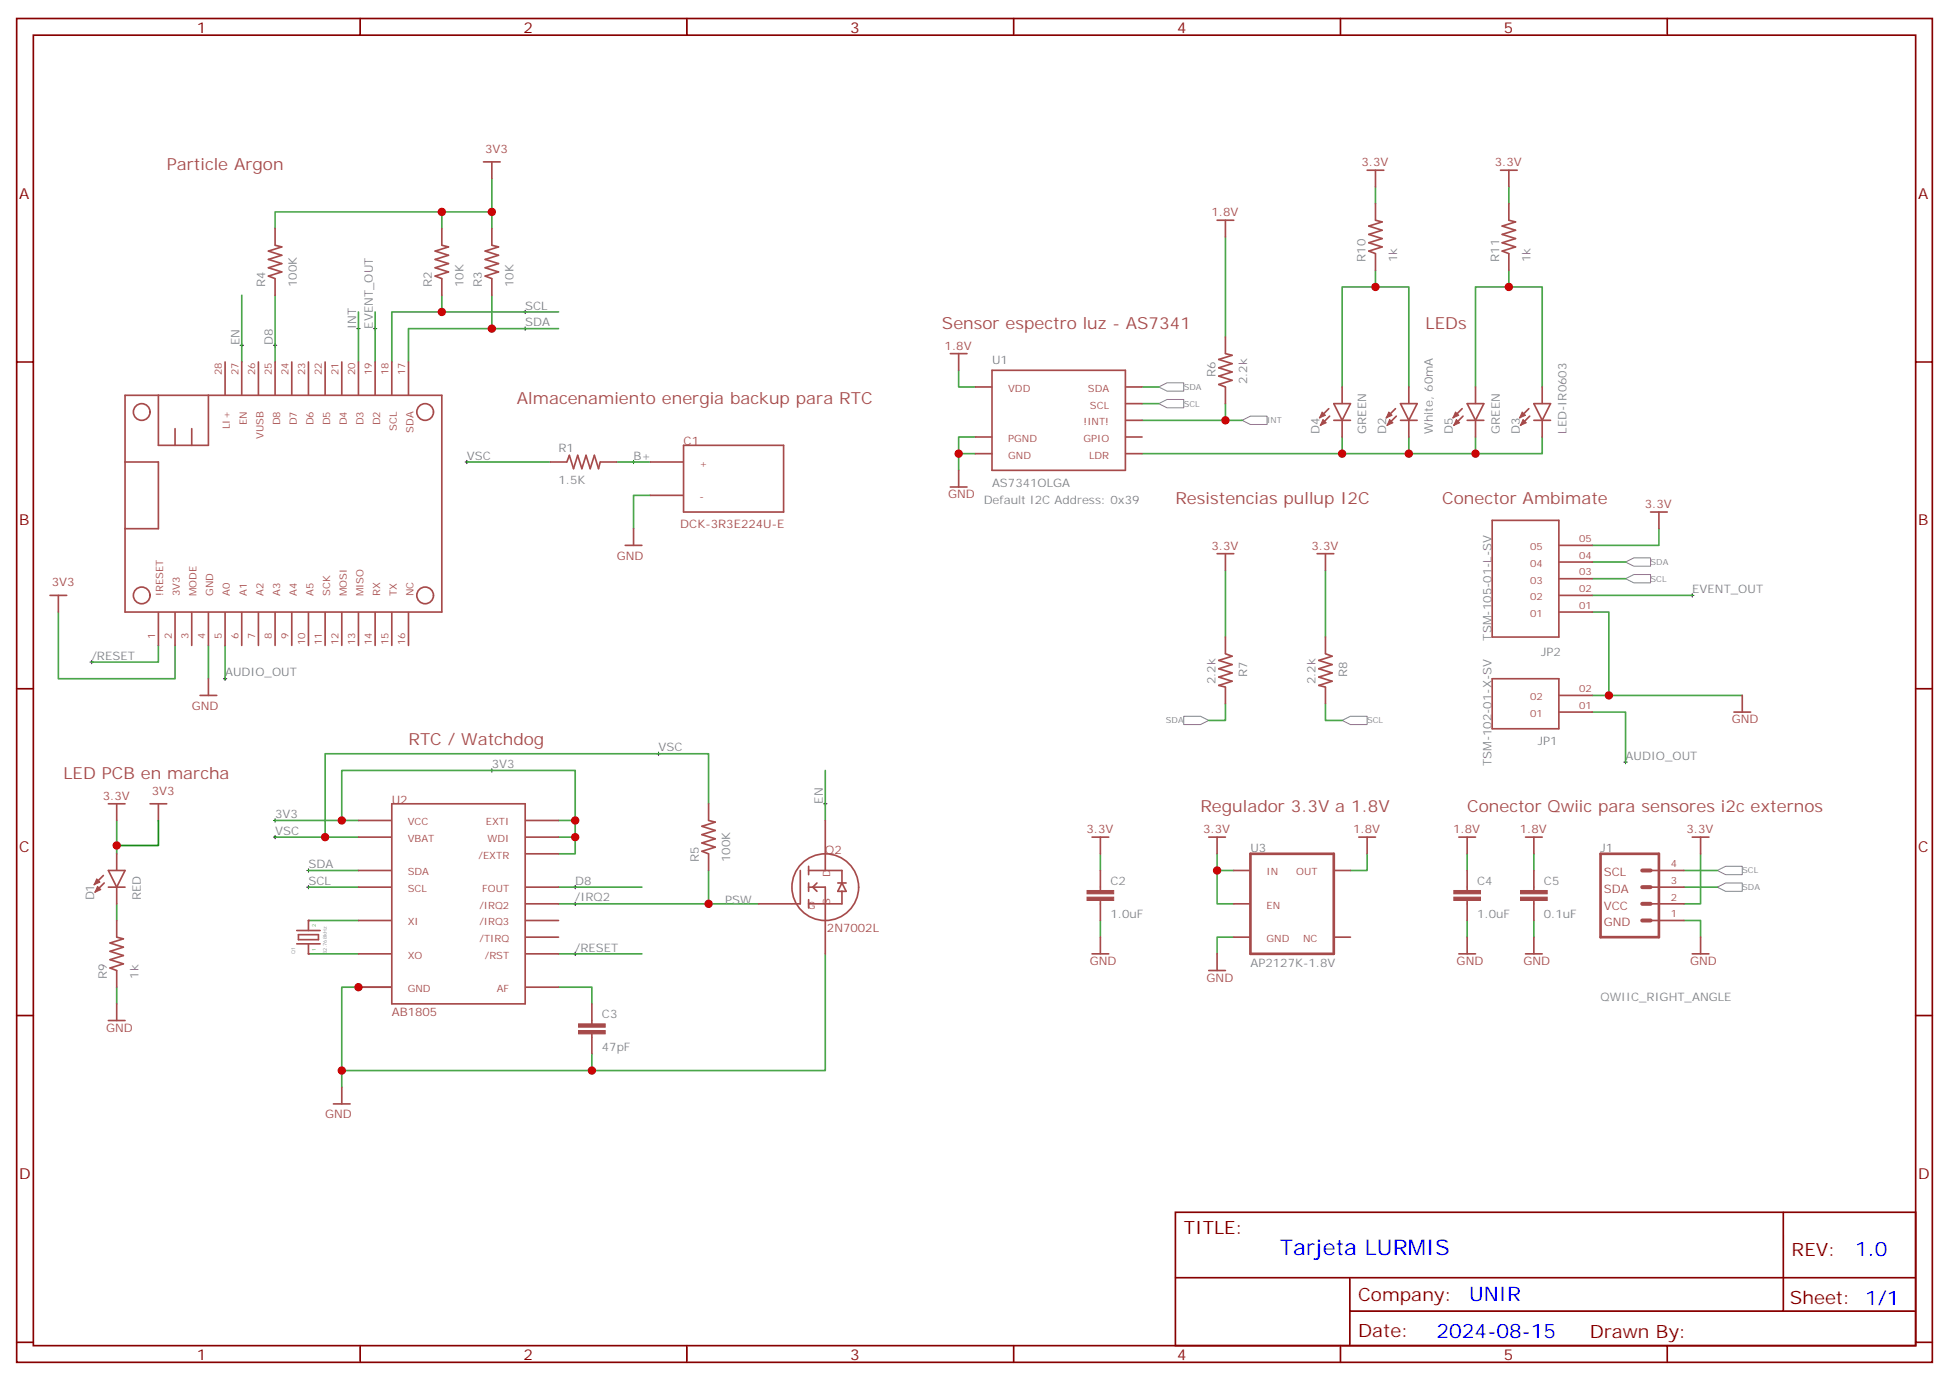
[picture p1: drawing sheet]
<svg xmlns="http://www.w3.org/2000/svg" width="412mm" height="292mm" viewBox="0 0 412 292" stroke-linecap="round" stroke-linejoin="round" font-family="sans-serif">
<g fill="none" stroke="#870000" stroke-width=".35">
<path d="M3.5 3.9h405.4v284.4h-405.4zM7.1 7.4h398.2v277.3h-398.2zM76.2 3.9v3.5M145.3 3.9v3.5M214.5 3.9v3.5M283.6 3.9v3.5M352.8 3.9v3.5M3.5 76.6h3.6M405.3 76.6h3.6M3.5 145.7h3.6M405.3 145.7h3.6M3.5 214.9h3.6"/>
<path d="M405.3 214.9h3.6M248.7 256.5h156.6v28.2h-156.6zM377.3 256.5v20.9M248.7 270.4h156.5M285.6 277.4h119.6M285.6 270.4v14.1M3.5 284h3.6M76.2 284.7v3.6M145.3 284.7v3.6M214.5 284.7v3.6M283.6 284.7v3.6M352.8 284.7v3.6"/>
<path d="M405.3 284h3.6"/>
</g>
<path d="M262.8 88.9l1.8-.8h3.5v1.7h-3.5z" fill="#fff" stroke="#828282" stroke-width=".21"/>
<g fill="none" stroke="#000" stroke-width=".21">
<path d="M50.8 73.1h.7M51.2 72.7v.7M75.5 69.5h.7M75.8 69.2v.7M79 69.5h.7M79.4 69.2v.7M19.4 139.7v.7M357.7 126h.7M358.1 125.6v.7M19 140.1h.8M47.3 143.6h.7M47.6 143.3v.7"/>
<path d="M57.9 173.6h.7M58.2 173.2v.8M103.7 163h.7M104.1 162.7v.7M174.3 170.1h.7M174.6 169.7v.7M343.6 161.3h.7M344 160.9v.7M121.4 191.2h.7M121.7 190.9v.7M121.4 201.8h.7M121.7 201.5v.7"/>
</g>
<g fill="none" stroke="#4aa64a" stroke-width=".35">
<path d="M104.1 37.8v7M291 39.5v3.6M319.3 39.5v3.6M93.5 44.8h-35.3v3.6M93.5 48.4v-3.6h10.6v3.6M259.3 50.1v21.2M291 57.2v3.5M319.3 57.2v3.5h7v21.2M51.2 62.5v14.1M75.8 66v10.6M79.4 66v10.6M202.8 78.4v3.5h3.6"/>
<path d="M319.3 60.7h-7.1v21.2M241.7 96h42.3M259.3 85.4v3.5h-17.6M259.3 88.9h3.5M284 81.9v-21.2h14.1v21.2M284 92.5v3.5h14.1v-3.5M312.2 92.5v3.5h-14.1M326.3 92.5v3.5h-14.1M351 111.9v3.5h-14.1M12.3 129.5v14.1h24.7v-7M33.5 136.6v3.5h-14.1M47.6 136.6v7"/>
<path d="M259.3 120.7v14.1M280.5 120.7v14.1M336.9 126h21.2M336.9 150.7h7.1v10.6M24.7 173.6v7.1M58.2 173.6h14.1M75.8 173.6h-3.5v-10.6h49.4v10.6M118.2 173.6h3.5v3.5M118.2 177.1h3.5v3.6h-3.5M174.6 163v10.6M24.7 191.2v3.6M65.3 194.8h10.5"/>
<path d="M118.2 191.2h42.3M149.9 184.2v7M232.8 180.7v3.5M257.5 180.7v3.5M261.1 184.2h-3.6v7h3.6M289.3 180.7v3.5h-3.5M310.4 180.7v3.5M324.6 180.7v3.5M359.8 180.7v10.5h-3.5M65.3 201.8h10.5M118.2 208.9h7v3.5M118.2 201.8h17.6"/>
</g>
<g fill="#fff" stroke="#828282" stroke-width=".21">
<path d="M344 118.9l1.7-.9h3.5v1.8h-3.5z"/>
<path d="M363.4 187.7l1.7-.9h3.6v1.8h-3.6z"/>
<path d="M250.5 151.6h3.5l1.8 .8-1.8 .9h-3.5z"/>
<path d="M245.2 81.9l1.7-.9h3.6v1.8h-3.6z"/>
</g>
<path d="M110.8 69.5h.7M111.1 69.2v.7M64.9 184.2h.7M65.3 183.8v.7" fill="none" stroke="#000" stroke-width=".21"/>
<path d="M104.1 62.5v7M118.2 69.5h-31.8v7.1M241.7 81.9h3.5M336.9 118.9h7.1M259.3 148.9v3.5h-3.5M65.3 184.2h10.5M356.3 187.7h7.1" fill="none" stroke="#4aa64a" stroke-width=".35"/>
<g fill="#fff" stroke="#828282" stroke-width=".21">
<path d="M344 122.4l1.7-.8h3.5v1.7h-3.5z"/>
<path d="M363.4 184.2l1.7-.9h3.6v1.8h-3.6z"/>
<path d="M284 152.4l1.8-.8h3.5v1.7h-3.5z"/>
<path d="M245.2 85.4l1.7-.9h3.6v1.8h-3.6z"/>
</g>
<g fill="none" stroke="#000" stroke-width=".21">
<path d="M57.9 73.1h.7M58.2 72.7v.7M110.8 66h.7M111.1 65.7v.7M98.4 97.8h.7M98.8 97.4v.7M133.7 97.8h.7M134.1 97.4v.7M139 159.5h.7M139.3 159.1v.7M57.9 177.1h.7M58.2 176.8v.7"/>
<path d="M64.9 187.7h.7M65.3 187.4v.7M121.4 187.7h.7M121.7 187.4v.7"/>
</g>
<g fill="none" stroke="#4aa64a" stroke-width=".35">
<path d="M58.2 62.5v14.1M93.5 62.5v3.5M118.2 66h-35.3v10.6M98.8 97.8h17.6M130.5 97.8h7.1M202.8 96v3.5M206.4 92.5h-3.6v3.5h3.6M241.7 85.4h3.5M137.6 104.8h-3.5v7.1M44.1 136.6v7M336.9 129.5h3.5v17.6h28.3M336.9 122.4h7.1"/>
<path d="M280.5 148.9v3.5h3.5M336.9 147.1h3.5M58.2 177.1h17.6M149.9 170.1v-10.6h-81.1v17.6M65.3 187.7h10.5M118.2 187.7h17.6M232.8 194.8v3.5M261.1 198.3h-3.6v3.5M310.4 194.8v3.5M324.6 194.8v3.5M356.3 194.8h3.5v3.5M356.3 184.2h7.1"/>
<path d="M24.7 208.9v3.5M75.8 208.9h-3.5v21.1M174.6 201.8v24.7h-49.4M125.2 223v3.5h-52.9"/>
</g>
<g fill="none" stroke="#a64a4a" stroke-width=".35">
<path d="M289.3 36h3.5M291 36v3.5M317.5 36h3.5M319.3 36v3.5M58.2 51.9l1.4 .3-2.8 .9 2.8 .9-2.8 .9 2.8 .9-2.8 .9 2.8 .8-2.8 .9 1.4 .5M58.2 48.4v3.4M58.2 59v3.5M257.5 46.6h3.6M259.3 46.6v3.5M291 43.1v3.4M291 53.7v3.5M291 46.6l1.5 .4-2.9 .8 2.9 .9-2.9 .9 2.9 .9-2.9 .9 2.9 .8-2.9 .9 1.4 .6"/>
<path d="M319.3 43.1v3.4M319.3 53.7v3.5M319.3 46.6l1.4 .4-2.8 .8 2.8 .9-2.8 .9 2.8 .9-2.8 .9 2.8 .8-2.8 .9 1.4 .6M201.1 74.8h3.5M202.8 74.8v3.6M209.9 78.4h28.2v21.1h-28.2zM259.3 71.3v3.5M259.3 74.8l1.4 .4-2.8 .9 2.8 .8-2.8 .9 2.8 .9-2.8 .9 2.8 .9-2.8 .9 1.4 .5M137.6 97.8h6.9M144.6 94.2h21.2v14.1h-21.2zM202.8 99.5v3.5M206.4 81.9h3.4"/>
<path d="M206.4 96h3.4M206.4 92.5h3.4M238.2 88.9h3.5M238.2 85.4h3.5M238.2 81.9h3.5M238.2 96h3.5M238.2 92.5h3.5M259.3 81.9v3.5M281.2 86.5l-2 1.9M281.3 88.1l-1.9 1.9M282.2 88.9h3.6M282.2 85.4h3.6l-1.8 3.5z"/>
<path d="M284 81.9v3.5M284 89v3.5M295.3 86.5l-2 1.9M295.5 88.1l-2 1.9M296.3 88.9h3.6M296.3 85.4h3.6l-1.8 3.5zM298.1 81.9v3.5M298.1 89v3.5M309.4 86.5l-2 1.9M309.6 88.1l-2 1.9M310.4 85.4h3.6l-1.8 3.5zM310.4 88.9h3.6"/>
<path d="M312.2 81.9v3.5M312.2 89v3.5M323.5 86.5l-1.9 1.9M323.7 88.1l-2 1.9M324.6 88.9h3.5M324.6 85.4h3.5l-1.8 3.5zM326.3 81.9v3.5M326.3 89v3.5M132.3 115.4h3.5M134.1 111.9v3.5M137.6 104.8h6.9M201.1 103h3.5"/>
<path d="M257.5 117.2h3.6M259.3 117.2v3.5M278.7 117.2h3.5M280.5 117.2v3.5M315.7 110.1h14.1v24.7h-14.1zM330 118.9h6.9M330 115.4h6.9M349.2 108.3h3.6M351 108.3v3.6M259.3 134.8v3.5M259.3 138.3l1.4 .6-2.8 .8 2.8 .9-2.8 .9 2.8 .9-2.8 .9 2.8 .8-2.8 .9 1.4 .4M280.5 134.8v3.5"/>
<path d="M280.5 138.3l1.4 .6-2.9 .8 2.9 .9-2.9 .9 2.9 .9-2.9 .9 2.9 .8-2.9 .9 1.5 .4M330 129.5h6.9M330 126h6.9M330 122.4h6.9M259.3 145.4v3.5M280.5 145.4v3.5M315.7 143.6h14.1v10.6h-14.1zM330 150.7h6.9M330 147.1h6.9M366.9 150.7h3.5M368.7 147.1v3.6M22.9 170.1h3.6"/>
<path d="M24.7 170.1v3.5M149.9 173.6l1.4 .4-2.8 .8 2.8 .9-2.8 .9 2.8 .9-2.8 .9 2.8 .8-2.8 .9 1.4 .6M149.9 170.1v3.4M174.6 173.6v6.9M231.1 177.1h3.5M232.8 177.1v3.6M255.8 177.1h3.5M257.5 177.1v3.6M287.5 177.1h3.5M289.3 177.1v3.6M308.7 177.1h3.5M310.4 177.1v3.6"/>
<path d="M322.8 177.1h3.5M324.6 177.1v3.6M358.1 177.1h3.5M359.8 177.1v3.6M21.9 185.2l-2 2M22 186.8l-1.9 2M22.9 187.7h3.6M22.9 184.2h3.6l-1.8 3.5zM24.7 180.7v3.4M24.7 187.8v3.4M24.7 194.8v3.4M24.7 198.3l1.4 .3-2.8 .9 2.8 .9-2.8 .9 2.8 .9-2.8 .9 2.8 .8-2.8 .9 1.4 .6"/>
<path d="M62.8 196.9h4.9M62.8 199.7h4.9M63.1 197.8h4.3v1h-4.3zM65.3 194.8v2.1M65.3 199.7v2.1M149.9 180.7v3.5M160.5 191.2h7M169.3 184.2v7h-1.7M171.1 187.7h3.5v7.1M171.1 184.2h7.1v2.6M171.1 183.3v1.8M171.1 186.8v1.8"/>
<path d="M171.1 190.4v1.7M172.9 186.8l-.9 .9 .9 .9M174.6 180.7v3.5M174.6 194.9v6.9M177.3 186.8h1.7M178.2 188.6v2.6h-7.1M178.2 186.8l.8 1.8h-1.7zM181.7 187.7a7.1 7.1 0 0 0-10.3-6.2 7.1 7.1 0 0 0-.9 12 7.1 7.1 0 0 0 11.1-4.7l.1-1.1M232.8 184.2v3.5M232.8 187.7v.7M232.8 190.5v.7M232.8 191.3v3.5"/>
<path d="M232.8 198.3v3.5M261.1 191.2h3.4M261.1 184.2h3.4M261.1 198.3h3.4M282.3 184.2h3.5M282.3 198.3h3.5M310.4 184.2v3.5M310.4 187.7v.7M310.4 190.5v.7M310.4 191.3v3.5M310.4 198.3v3.5M324.6 184.2v3.5"/>
<path d="M324.6 187.7v.7M324.6 190.5v.7M324.6 191.3v3.5M324.6 198.3v3.5M349.4 194.8h6.9M349.4 191.2h6.9M349.4 187.7h6.9M349.4 184.2h6.9M359.8 198.3v3.5M22.9 215.9h3.6M24.7 205.4v3.5M24.7 212.4v3.5"/>
<path d="M125.2 212.4v3.5M125.2 215.9v.7M125.2 218.8v.7M125.2 219.5v3.5M231.1 201.8h3.5M255.8 205.4h3.5M257.5 201.8v3.6M308.7 201.8h3.5M322.8 201.8h3.5M358.1 201.8h3.5"/>
</g>
<g fill="#a64a4a" stroke="#a64a4a" stroke-width=".21">
<path d="M308 87.2l.7 .7-1.3 .5z"/>
<path d="M308.2 88.8l.7 .7-1.3 .5z"/>
<path d="M279.8 87.2l.7 .7-1.3 .5z"/>
<path d="M279.9 88.8l.7 .7-1.2 .5z"/>
<path d="M322.1 87.2l.7 .7-1.2 .5z"/>
<path d="M322.3 88.8l.7 .7-1.3 .5z"/>
<path d="M293.9 87.2l.7 .7-1.3 .5z"/>
<path d="M294 88.8l.7 .7-1.2 .5z"/>
<path d="M20.5 185.9l.7 .8-1.3 .5z"/>
<path d="M20.6 187.5l.7 .7-1.2 .6z"/>
<path d="M307.6 189.8h5.7v.7h-5.7z"/>
<path d="M307.6 188.4h5.7v.7h-5.7z"/>
<path d="M230 189.8h5.7v.7h-5.7z"/>
<path d="M230 188.4h5.7v.7h-5.7z"/>
<path d="M321.7 189.8h5.7v.7h-5.7z"/>
<path d="M321.7 188.4h5.7v.7h-5.7z"/>
<path d="M122.4 218.1h5.7v.7h-5.7z"/>
<path d="M122.4 216.6h5.7v.7h-5.7z"/>
</g>
<path d="M264.6 180.7h17.6v21.1h-17.6zM338.7 180.7h12.3v17.6h-12.3z" fill="none" stroke="#a64a4a" stroke-width=".56"/>
<path d="M347.5 187.7h1.7M347.5 191.2h1.7M347.5 194.8h1.7M347.5 184.2h1.7" fill="none" stroke="#a64a4a" stroke-width=".85"/>
<g fill="#a64a4a">
<circle cx="65.3" cy="194.8" r=".18"/>
<circle cx="65.3" cy="201.8" r=".18"/>
</g>
<g fill="none" stroke="#a64a4a" stroke-width=".35">
<path d="M102.3 34.3h3.5M104.1 34.3v3.5M93.5 51.9l1.4 .3-2.8 .9 2.8 .9-2.8 .9 2.8 .9-2.8 .9 2.8 .8-2.8 .9 1.4 .5M93.5 48.4v3.4M93.5 59v3.5M104.1 48.4v3.4M104.1 59v3.5M104.1 51.9l1.4 .3-2.8 .9 2.8 .9-2.8 .9 2.8 .9-2.8 .9 2.8 .8-2.8 .9 1.4 .5M47.6 76.6v6.9M51.2 76.6v6.9M54.7 76.6v6.9M58.2 76.6v6.9"/>
<path d="M61.7 76.6v6.9M65.3 76.6v6.9M68.8 76.6v6.9M72.3 76.6v6.9M75.8 76.6v6.9M79.4 76.6v6.9M82.9 76.6v6.9M86.4 76.6v6.9M26.5 83.6h67v45.9h-67zM26.5 97.8h7v14.1h-7M33.5 83.6v10.6h10.6v-10.6M37 90.7v3.5"/>
<path d="M40.6 90.7v3.5M116.4 97.8h3.5M119.9 97.8l.6-1.5 .9 2.9 .8-2.9 .9 2.9 .9-2.9 .9 2.9 .9-2.9 .8 2.9 .4-1.4M127.1 97.8h3.4M10.6 126h3.5M12.3 126v3.5M31.7 126a1.76 1.76 0 0 0-2.5-1.6 1.76 1.76 0 0 0-.4 2.9 1.76 1.76 0 0 0 2.9-.8v-.5M33.5 129.6v7M37 129.6v7M40.6 129.6v7M44.1 129.6v7M47.6 129.6v7"/>
<path d="M51.2 129.6v7M54.7 129.6v7M58.2 129.6v7M61.7 129.6v7M65.3 129.6v7M68.8 129.6v7M72.3 129.6v7M75.8 129.6v7M79.4 129.6v7M82.9 129.6v7M86.4 129.6v7M91.7 126a1.76 1.76 0 0 0-2.5-1.6 1.76 1.76 0 0 0-.4 2.9 1.76 1.76 0 0 0 2.9-.8v-.5"/>
<path d="M42.3 147.1h3.6M44.1 143.6v3.5M31.7 170.1h3.6M33.5 170.1v3.5M75.8 173.6h7M75.8 177.1h7M82.9 170.1h28.2v42.3h-28.2zM111.2 173.6h7M111.2 177.1h7M75.8 184.2h7M75.8 187.7h7M75.8 194.8h7"/>
<path d="M111.2 187.7h7M111.2 194.8h7M111.2 198.3h7M111.2 191.2h7M111.2 180.7h7M75.8 208.9h7M75.8 201.8h7M111.2 208.9h7M111.2 201.8h7M70.6 233.6h3.5M72.3 230v3.6"/>
<circle cx="30" cy="87.2" r="1.76"/>
<circle cx="90" cy="87.2" r="1.76"/>
</g>
<path d="M33.5 173.6v5.3h-8.8" fill="none" stroke="#008700" stroke-width=".35"/>
<g fill="#c00">
<circle cx="259.3" cy="88.9" r=".88"/>
<circle cx="319.3" cy="60.7" r=".88"/>
<circle cx="291" cy="60.7" r=".88"/>
<circle cx="312.2" cy="96" r=".88"/>
<circle cx="284" cy="96" r=".88"/>
<circle cx="298.1" cy="96" r=".88"/>
<circle cx="257.5" cy="184.2" r=".88"/>
<circle cx="149.9" cy="191.2" r=".88"/>
<circle cx="72.3" cy="173.6" r=".88"/>
<circle cx="121.7" cy="173.6" r=".88"/>
<circle cx="121.7" cy="177.1" r=".88"/>
<circle cx="104.1" cy="44.8" r=".88"/>
<circle cx="93.5" cy="44.8" r=".88"/>
<circle cx="104.1" cy="69.5" r=".88"/>
<circle cx="93.5" cy="66" r=".88"/>
<circle cx="68.8" cy="177.1" r=".88"/>
<circle cx="340.4" cy="147.1" r=".88"/>
<circle cx="202.8" cy="96" r=".88"/>
<circle cx="125.2" cy="226.5" r=".88"/>
<circle cx="72.3" cy="226.5" r=".88"/>
<circle cx="75.8" cy="208.9" r=".88"/>
<circle cx="24.7" cy="178.9" r=".88"/>
</g>
<text font-size="4.6" fill="#00f" x="270.8" y="265.5">Tarjeta LURMIS</text>
<g font-size="4.2" fill="#00f">
<text x="392.5" y="265.8">1.0</text>
<text x="310.9" y="275.3">UNIR</text>
<text x="304" y="283.1">2024-08-15</text>
</g>
<g font-size="3.9" fill="#800">
<text x="250.5" y="261.1">TITLE:</text>
<text x="379.1" y="265.8">REV:</text>
<text x="287.4" y="275.3">Company:</text>
<text x="378.7" y="275.9">Sheet: 1/1</text>
<text x="287.4" y="283">Date:</text>
<text x="336.4" y="283.1">Drawn By:</text>
</g>
<g font-size="3.5" fill="#a54b4b">
<text x="35.3" y="36">Particle Argon</text>
<text x="199.3" y="69.5">Sensor espectro luz - AS7341</text>
<text x="301.6" y="69.5">LEDs</text>
<text x="109.4" y="85.4">Almacenamiento energia backup para RTC</text>
<text x="248.7" y="106.6">Resistencias pullup I2C</text>
<text x="305.2" y="106.6">Conector Ambimate</text>
<text x="86.4" y="157.7">RTC / Watchdog</text>
<text x="13.4" y="164.8">LED PCB en marcha</text>
<text x="254" y="171.8">Regulador 3.3V a 1.8V</text>
<text x="310.4" y="171.8">Conector Qwiic para sensores i2c externos</text>
</g>
<g font-size="3.2" fill="#800">
<text x="41.6" y="6.9">1</text>
<text x="110.8" y="6.9">2</text>
<text x="179.9" y="6.9">3</text>
<text x="249.1" y="6.9">4</text>
<text x="318.2" y="6.9">5</text>
<text x="4.1" y="42">A</text>
<text x="405.9" y="42">A</text>
<text x="4.1" y="111.2">B</text>
<text x="405.9" y="111.2">B</text>
<text x="4.1" y="180.3">C</text>
<text x="405.9" y="180.3">C</text>
<text x="4.1" y="249.4">D</text>
<text x="405.9" y="249.4">D</text>
<text x="41.6" y="287.7">1</text>
<text x="110.8" y="287.7">2</text>
<text x="179.9" y="287.7">3</text>
<text x="249.1" y="287.7">4</text>
<text x="318.2" y="287.7">5</text>
</g>
<g font-size="2.5" fill="#a54b4b">
<text x="102.7" y="32.3">3V3</text>
<text x="288.1" y="35.2">3.3V</text>
<text x="316.3" y="35.2">3.3V</text>
<text x="256.3" y="45.8">1.8V</text>
<text x="199.9" y="74">1.8V</text>
<text x="144.6" y="94.2">C1</text>
<text x="200.6" y="105.4">GND</text>
<text x="348.1" y="107.5">3.3V</text>
<text x="143.9" y="111.7">DCK-3R3E224U-E</text>
<text x="130.5" y="118.4">GND</text>
<text x="256.3" y="116.3">3.3V</text>
<text x="277.5" y="116.3">3.3V</text>
<text x="10.9" y="124.1">3V3</text>
<text x="40.6" y="150.2">GND</text>
<text x="366.4" y="153">GND</text>
<text x="21.7" y="169.2">3.3V</text>
<text x="32.1" y="168.2">3V3</text>
<text x="82.9" y="170.1">U2</text>
<text x="229.9" y="176.3">3.3V</text>
<text x="254.6" y="176.3">3.3V</text>
<text x="286.3" y="176.3">1.8V</text>
<text x="307.5" y="176.3">1.8V</text>
<text x="321.6" y="176.3">1.8V</text>
<text x="356.9" y="176.3">3.3V</text>
<text x="174.6" y="180.7">Q2</text>
<text x="339.4" y="185.4">SCL</text>
<text x="339.4" y="188.9">SDA</text>
<text x="175" y="197.2">2N7002L</text>
<text x="339.4" y="192.5">VCC</text>
<text x="339.4" y="196">GND</text>
<text x="230.6" y="204.2">GND</text>
<text x="255.3" y="207.7">GND</text>
<text x="308.2" y="204.2">GND</text>
<text x="322.3" y="204.2">GND</text>
<text x="357.6" y="204.2">GND</text>
<text x="82.9" y="214.9">AB1805</text>
<text x="22.5" y="218.3">GND</text>
<text x="68.8" y="236.6">GND</text>
</g>
<g font-size="2.5" fill="#838383">
<text x="289" y="55.4" transform="rotate(-90 289 55.4)">R10</text>
<text x="295.6" y="55.4" transform="rotate(-90 295.6 55.4)">1k</text>
<text x="317.2" y="55.4" transform="rotate(-90 317.2 55.4)">R11</text>
<text x="323.8" y="55.4" transform="rotate(-90 323.8 55.4)">1k</text>
<text x="56.1" y="60.7" transform="rotate(-90 56.1 60.7)">R4</text>
<text x="62.8" y="60.7" transform="rotate(-90 62.8 60.7)">100K</text>
<text x="91.4" y="60.7" transform="rotate(-90 91.4 60.7)">R2</text>
<text x="98.1" y="60.7" transform="rotate(-90 98.1 60.7)">10K</text>
<text x="102" y="60.7" transform="rotate(-90 102 60.7)">R3</text>
<text x="108.7" y="60.7" transform="rotate(-90 108.7 60.7)">10K</text>
<text x="111.1" y="65.5">SCL</text>
<text x="75.4" y="69.5" transform="rotate(-90 75.4 69.5)">INT</text>
<text x="78.9" y="69.5" transform="rotate(-90 78.9 69.5)">EVENT_OUT</text>
<text x="111.1" y="69">SDA</text>
<text x="50.7" y="73.1" transform="rotate(-90 50.7 73.1)">EN</text>
<text x="57.7" y="73.1" transform="rotate(-90 57.7 73.1)">D8</text>
<text x="209.9" y="76.9">U1</text>
<text x="257.2" y="79.8" transform="rotate(-90 257.2 79.8)">R6</text>
<text x="263.9" y="81.3" transform="rotate(-90 263.9 81.3)">2.2k</text>
<text x="118.2" y="95.7">R1</text>
<text x="279.2" y="91.8" transform="rotate(-90 279.2 91.8)">D4</text>
<text x="289.1" y="91.8" transform="rotate(-90 289.1 91.8)">GREEN</text>
<text x="293.3" y="91.8" transform="rotate(-90 293.3 91.8)">D2</text>
<text x="303.2" y="91.8" transform="rotate(-90 303.2 91.8)">White, 60mA</text>
<text x="307.4" y="91.8" transform="rotate(-90 307.4 91.8)">D5</text>
<text x="317.3" y="91.8" transform="rotate(-90 317.3 91.8)">GREEN</text>
<text x="321.6" y="91.8" transform="rotate(-90 321.6 91.8)">D3</text>
<text x="331.4" y="91.8" transform="rotate(-90 331.4 91.8)">LED-IR0603</text>
<text x="98.8" y="97.3">VSC</text>
<text x="134.1" y="97.3">B+</text>
<text x="118.2" y="102.3">1.5K</text>
<text x="208.1" y="106.6">Default I2C Address: 0x39</text>
<text x="209.9" y="103">AS7341OLGA</text>
<text x="358.1" y="125.5">EVENT_OUT</text>
<text x="315.6" y="135.5" transform="rotate(-90 315.6 135.5)">TSM-105-01-L-SV</text>
<text x="19.4" y="139.6">/RESET</text>
<text x="47.6" y="143.1">AUDIO_OUT</text>
<text x="263.9" y="143.3" transform="rotate(-90 263.9 143.3)">R7</text>
<text x="285" y="143.3" transform="rotate(-90 285 143.3)">R8</text>
<text x="326.1" y="138.8">JP2</text>
<text x="257.2" y="144.8" transform="rotate(-90 257.2 144.8)">2.2k</text>
<text x="278.3" y="144.8" transform="rotate(-90 278.3 144.8)">2.2k</text>
<text x="139.3" y="159">VSC</text>
<text x="325.4" y="157.7">JP1</text>
<text x="344" y="160.8">AUDIO_OUT</text>
<text x="104.1" y="162.5">3V3</text>
<text x="315.6" y="162.2" transform="rotate(-90 315.6 162.2)">TSM-102-01-X-SV</text>
<text x="58.2" y="173.1">3V3</text>
<text x="174.1" y="170.1" transform="rotate(-90 174.1 170.1)">EN</text>
<text x="58.2" y="176.6">VSC</text>
<text x="65.3" y="183.7">SDA</text>
<text x="147.8" y="182.4" transform="rotate(-90 147.8 182.4)">R5</text>
<text x="154.5" y="182.4" transform="rotate(-90 154.5 182.4)">100K</text>
<text x="264.6" y="180.3">U3</text>
<text x="338.7" y="180.3">J1</text>
<text x="19.9" y="190.5" transform="rotate(-90 19.9 190.5)">D1</text>
<text x="29.8" y="190.5" transform="rotate(-90 29.8 190.5)">RED</text>
<text x="65.3" y="187.2">SCL</text>
<text x="121.7" y="190.7">/IRQ2</text>
<text x="121.7" y="187.2">D8</text>
<text x="153.5" y="191.2">PSW</text>
<text x="234.9" y="187.2">C2</text>
<text x="312.6" y="187.2">C4</text>
<text x="326.7" y="187.2">C5</text>
<text x="234.9" y="194.2">1.0uF</text>
<text x="312.6" y="194.2">1.0uF</text>
<text x="326.7" y="194.2">0.1uF</text>
<text x="121.7" y="201.3">/RESET</text>
<text x="22.6" y="207.1" transform="rotate(-90 22.6 207.1)">R9</text>
<text x="29.3" y="207.1" transform="rotate(-90 29.3 207.1)">1k</text>
<text x="264.6" y="204.6">AP2127K-1.8V</text>
<text x="127.4" y="215.4">C3</text>
<text x="338.7" y="211.7">QWIIC_RIGHT_ANGLE</text>
<text x="127.4" y="222.5">47pF</text>
</g>
<g font-size="2.1" fill="#a54b4b">
<text x="46.9" y="79.4" transform="rotate(-90 46.9 79.4)">28</text>
<text x="50.5" y="79.4" transform="rotate(-90 50.5 79.4)">27</text>
<text x="54" y="79.4" transform="rotate(-90 54 79.4)">26</text>
<text x="57.5" y="79.4" transform="rotate(-90 57.5 79.4)">25</text>
<text x="61" y="79.4" transform="rotate(-90 61 79.4)">24</text>
<text x="64.6" y="79.4" transform="rotate(-90 64.6 79.4)">23</text>
<text x="68.1" y="79.4" transform="rotate(-90 68.1 79.4)">22</text>
<text x="71.6" y="79.4" transform="rotate(-90 71.6 79.4)">21</text>
<text x="75.2" y="79.4" transform="rotate(-90 75.2 79.4)">20</text>
<text x="78.7" y="79.4" transform="rotate(-90 78.7 79.4)">19</text>
<text x="82.2" y="79.4" transform="rotate(-90 82.2 79.4)">18</text>
<text x="85.7" y="79.4" transform="rotate(-90 85.7 79.4)">17</text>
<text x="213.3" y="82.9">VDD</text>
<text x="230.2" y="82.9">SDA</text>
<text x="52.2" y="89.9" transform="rotate(-90 52.2 89.9)">EN</text>
<text x="59.2" y="90" transform="rotate(-90 59.2 90)">D8</text>
<text x="62.8" y="90" transform="rotate(-90 62.8 90)">D7</text>
<text x="66.3" y="90" transform="rotate(-90 66.3 90)">D6</text>
<text x="69.8" y="90" transform="rotate(-90 69.8 90)">D5</text>
<text x="73.4" y="90" transform="rotate(-90 73.4 90)">D4</text>
<text x="76.9" y="90" transform="rotate(-90 76.9 90)">D3</text>
<text x="80.4" y="90" transform="rotate(-90 80.4 90)">D2</text>
<text x="229.3" y="90">!INT!</text>
<text x="230.6" y="86.4">SCL</text>
<text x="48.7" y="90.8" transform="rotate(-90 48.7 90.8)">LI+</text>
<text x="55.7" y="92.9" transform="rotate(-90 55.7 92.9)">VUSB</text>
<text x="83.9" y="91.1" transform="rotate(-90 83.9 91.1)">SCL</text>
<text x="87.5" y="91.5" transform="rotate(-90 87.5 91.5)">SDA</text>
<text x="213.3" y="93.5">PGND</text>
<text x="229.2" y="93.5">GPIO</text>
<text x="148" y="98.8">+</text>
<text x="213.3" y="97">GND</text>
<text x="230.4" y="97">LDR</text>
<text x="148" y="105.9">-</text>
<text x="323.8" y="120">04</text>
<text x="323.8" y="116.4">05</text>
<text x="334.1" y="118.2">04</text>
<text x="334.1" y="114.7">05</text>
<text x="323.8" y="123.5">03</text>
<text x="334.1" y="125.3">02</text>
<text x="334.1" y="121.8">03</text>
<text x="34.6" y="126.1" transform="rotate(-90 34.6 126.1)">!RESET</text>
<text x="38.1" y="126.1" transform="rotate(-90 38.1 126.1)">3V3</text>
<text x="41.6" y="126.1" transform="rotate(-90 41.6 126.1)">MODE</text>
<text x="45.1" y="126.1" transform="rotate(-90 45.1 126.1)">GND</text>
<text x="48.7" y="126.1" transform="rotate(-90 48.7 126.1)">A0</text>
<text x="52.2" y="126.1" transform="rotate(-90 52.2 126.1)">A1</text>
<text x="55.7" y="126.1" transform="rotate(-90 55.7 126.1)">A2</text>
<text x="59.2" y="126.1" transform="rotate(-90 59.2 126.1)">A3</text>
<text x="62.8" y="126.1" transform="rotate(-90 62.8 126.1)">A4</text>
<text x="66.3" y="126.1" transform="rotate(-90 66.3 126.1)">A5</text>
<text x="69.8" y="126.1" transform="rotate(-90 69.8 126.1)">SCK</text>
<text x="73.4" y="126.1" transform="rotate(-90 73.4 126.1)">MOSI</text>
<text x="76.9" y="126.1" transform="rotate(-90 76.9 126.1)">MISO</text>
<text x="80.4" y="126.1" transform="rotate(-90 80.4 126.1)">RX</text>
<text x="83.9" y="126.1" transform="rotate(-90 83.9 126.1)">TX</text>
<text x="87.5" y="126.1" transform="rotate(-90 87.5 126.1)">NC</text>
<text x="323.8" y="130.5">01</text>
<text x="323.8" y="127">02</text>
<text x="334.1" y="128.8">01</text>
<text x="32.8" y="135.1" transform="rotate(-90 32.8 135.1)">1</text>
<text x="36.3" y="135.1" transform="rotate(-90 36.3 135.1)">2</text>
<text x="39.9" y="135.1" transform="rotate(-90 39.9 135.1)">3</text>
<text x="43.4" y="135.1" transform="rotate(-90 43.4 135.1)">4</text>
<text x="46.9" y="135.1" transform="rotate(-90 46.9 135.1)">5</text>
<text x="50.5" y="135.1" transform="rotate(-90 50.5 135.1)">6</text>
<text x="54" y="135.1" transform="rotate(-90 54 135.1)">7</text>
<text x="57.5" y="135.1" transform="rotate(-90 57.5 135.1)">8</text>
<text x="61" y="135.1" transform="rotate(-90 61 135.1)">9</text>
<text x="64.6" y="136.5" transform="rotate(-90 64.6 136.5)">10</text>
<text x="68.1" y="136.5" transform="rotate(-90 68.1 136.5)">11</text>
<text x="71.6" y="136.5" transform="rotate(-90 71.6 136.5)">12</text>
<text x="75.2" y="136.5" transform="rotate(-90 75.2 136.5)">13</text>
<text x="78.7" y="136.5" transform="rotate(-90 78.7 136.5)">14</text>
<text x="82.2" y="136.5" transform="rotate(-90 82.2 136.5)">15</text>
<text x="85.7" y="136.5" transform="rotate(-90 85.7 136.5)">16</text>
<text x="323.8" y="148.2">02</text>
<text x="334.1" y="150">01</text>
<text x="334.1" y="146.4">02</text>
<text x="323.8" y="151.7">01</text>
<text x="86.3" y="174.6">VCC</text>
<text x="86.3" y="178.2">VBAT</text>
<text x="102.8" y="174.6">EXTI</text>
<text x="103.2" y="178.2">WDI</text>
<text x="86.3" y="185.2">SDA</text>
<text x="101.2" y="181.7">/EXTR</text>
<text x="175.7" y="185.6" transform="rotate(-90 175.7 185.6)">D</text>
<text x="268" y="185.2">IN</text>
<text x="274.3" y="185.2">OUT</text>
<text x="353.5" y="183.5">4</text>
<text x="86.3" y="188.8">SCL</text>
<text x="102" y="188.8">FOUT</text>
<text x="175.7" y="191.4" transform="rotate(-90 175.7 191.4)">S</text>
<text x="353.5" y="190.5">2</text>
<text x="353.5" y="187">3</text>
<text x="86.3" y="195.8">XI</text>
<text x="101.4" y="195.8">/IRQ3</text>
<text x="101.4" y="192.3">/IRQ2</text>
<text x="170.9" y="192.3">G</text>
<text x="268" y="192.3">EN</text>
<text x="353.5" y="194.1">1</text>
<text x="86.3" y="202.9">XO</text>
<text x="101.5" y="199.3">/TIRQ</text>
<text x="102.6" y="202.9">/RST</text>
<text x="268" y="199.3">GND</text>
<text x="275.7" y="199.3">NC</text>
<text x="86.3" y="209.9">GND</text>
<text x="105.1" y="209.9">AF</text>
</g>
<g font-size="1.8" fill="#838383">
<text x="250.5" y="82.5">SDA</text>
<text x="250.5" y="86">SCL</text>
<text x="268.1" y="89.6">INT</text>
<text x="349.2" y="119.5">SDA</text>
<text x="349.2" y="123.1">SCL</text>
<text x="246.7" y="153.1">SDA</text>
<text x="289.3" y="153.1">SCL</text>
<text x="368.7" y="184.8">SCL</text>
<text x="368.7" y="188.3">SDA</text>
</g>
<g font-size="1.1" fill="#4ba54b">
<text x="66.9" y="196.2" transform="rotate(-90 66.9 196.2)">2</text>
<text x="66.9" y="201.3" transform="rotate(-90 66.9 201.3)">1</text>
</g>
<g font-size="1.1" fill="#838383">
<text x="62.4" y="201.8" transform="rotate(-90 62.4 201.8)">Q1</text>
<text x="69.1" y="201.8" transform="rotate(-90 69.1 201.8)">32.768kHz</text>
</g>
</svg>
